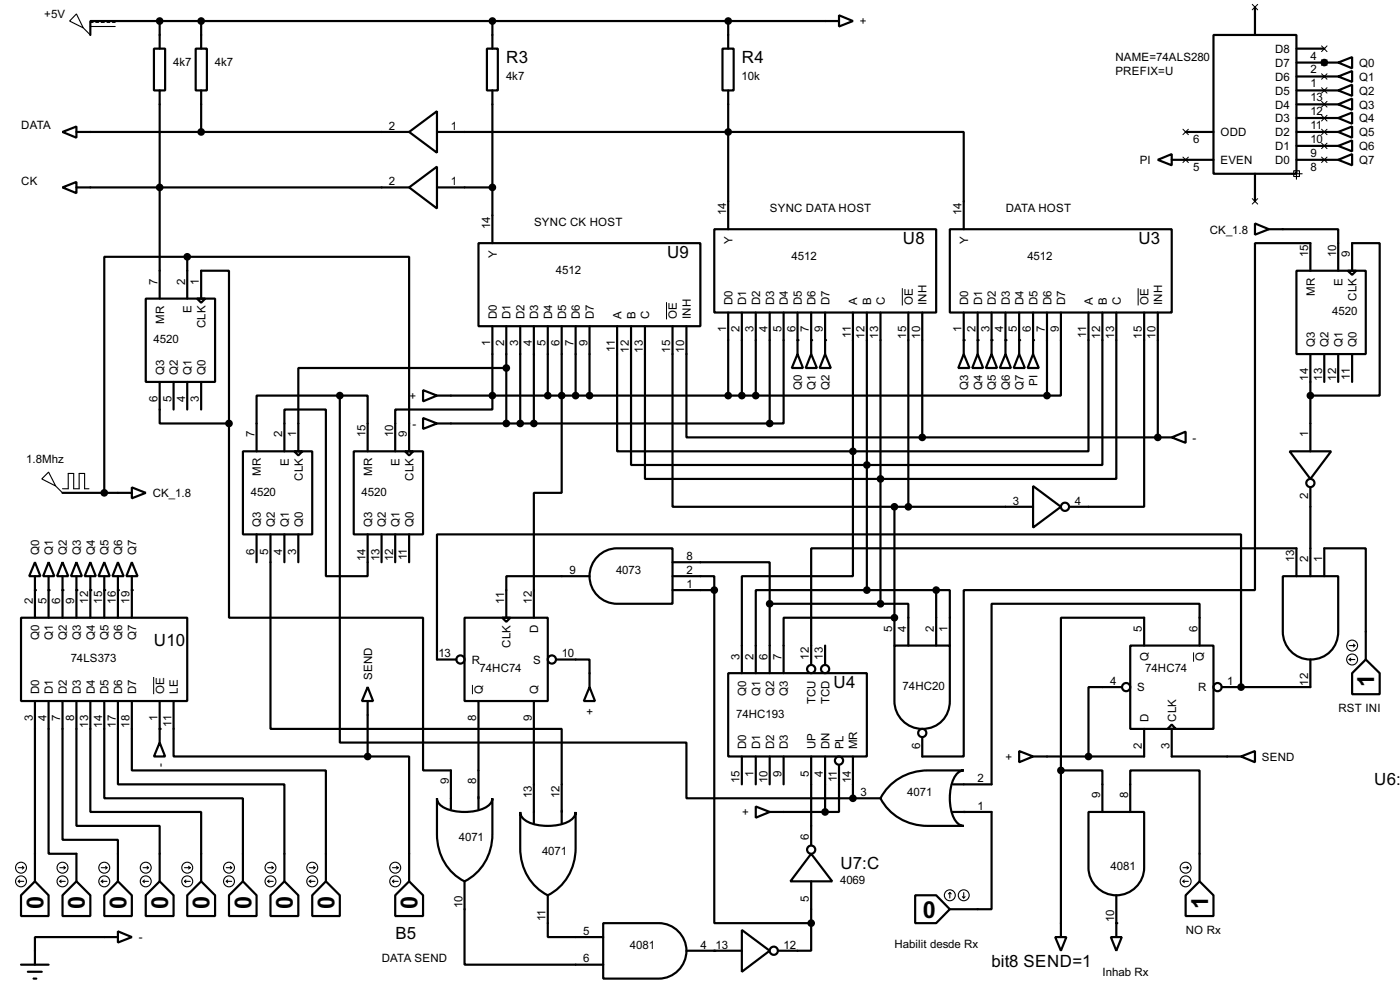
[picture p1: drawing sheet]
<svg xmlns="http://www.w3.org/2000/svg" width="256mm" height="180mm" viewBox="0 0 256 180" stroke-linecap="round" stroke-linejoin="round" font-family="sans-serif">
<g fill="none" stroke="#000" stroke-width=".4">
<path d="M28.2 8.9h2.1v7.7h-2.1zM29.3 3.9h-12.7v2.5M29.3 3.9v5M29.3 16.6v38.1M29.3 3.9h124.4M35.9 8.9h2v7.7h-2zM36.9 3.9v5M36.9 16.6v7.6M89.2 8.9h2v7.7h-2zM90.2 3.9v5M90.2 16.6v27.9M132.4 8.9h2v7.7h-2z"/>
<path d="M133.4 3.9v5M133.4 16.6v25.4M153.7 2.8l2.6 1.1-2.6 1zM222.3 6.4h15.2v25.4h-15.2zM229.9 1.3v5.1M237.5 11.5h7.7M237.5 14h7.7M237.5 16.6h7.7M237.5 19.1h7.7M237.5 8.9h5.1M245.2 11.5l2.5-1v2zM245.2 14l2.5-1v2z"/>
<path d="M245.2 16.6l2.5-1.1v2.1zM245.2 19.1l2.5-1v2zM11.5 24.2l2.5-1v2zM11.5 34.3l2.5-1v2.1zM14 34.3h61M14 24.2h61M75 24.2l5.1-3.8v7.6zM75 34.3l5.1-3.8v7.7zM80.1 24.2h96.5v17.8M80.1 34.3h10.1M212.1 29.3l2.6-1.1v2.1zM214.7 29.3h7.6"/>
<path d="M217.2 24.2h5.1M229.9 31.8v5.1M237.5 24.2h7.7M237.5 21.6h7.7M237.5 26.7h7.7M237.5 29.3h7.7M245.2 21.6l2.5-1v2.1zM245.2 24.2l2.5-1v2zM245.2 26.7l2.5-1v2zM245.2 29.3l2.5-1.1v2.1zM26.7 54.7h12.7v15.2h-12.7zM34.3 47h40.7v35.6"/>
<path d="M34.3 47h-15.2v43.2M34.3 47v7.7M36.1 54.7h1.5l-.7 .7zM36.9 54.7v-5.1h5.1v27.9M87.7 44.5h40.6v15.2h-40.6zM90.2 59.7v15.3h-17.8v7.6M92.8 59.7v17.8M95.3 59.7v17.8M97.8 59.7v17.8M100.4 59.7v12.7M102.9 59.7v30.5h-5.1v22.9M105.5 59.7v12.7"/>
<path d="M108 59.7v12.7M113.1 59.7v22.9h43.2M123.2 59.7v33.1h40.7M125.8 59.7v20.4h43.2M130.9 42h40.6v15.2h-40.6zM133.4 57.2v15.2M135.9 57.2v15.2M138.5 57.2v15.2M141 57.2v20.3M143.6 57.2v20.3h-2.6M146.1 57.2v7.6M148.6 57.2v7.6"/>
<path d="M151.2 57.2v7.6M156.3 57.2v25.4M158.8 57.2v50.8M161.3 57.2v53.3M166.4 57.2v35.6M169 57.2v22.9M174 42h40.7v15.2h-40.7zM176.6 57.2v7.6M179.1 57.2v7.6M181.7 57.2v7.6M184.2 57.2v7.6M186.7 57.2v7.6"/>
<path d="M189.3 57.2v7.6M191.8 57.2v15.2M194.4 57.2v15.2h-2.6M199.4 57.2v25.4h-43.1M202 57.2v27.9h-86.4v-25.4M204.5 57.2v30.5h-86.3v-28M209.6 57.2v35.6h-13.7M212.1 57.2v22.9M229.9 40.9l2.6 1.1-2.6 1zM232.5 42h12.7v7.6M237.5 49.6h12.7v15.2h-12.7zM240.1 49.6v-5.1h-10.2v63.5h-53.3v30.5h-7.6v-3.6"/>
<path d="M246.9 49.6h1.6l-.8 .7zM247.7 49.6v-5.1h5.1v27.9h-12.7M29.3 69.9v7.6h12.7M31.8 69.9v5.1M34.3 69.9v5.1M36.9 69.9v5.1M42 77.5v35.6h35.5v27.9h5.1v7.1M62.3 72.4h-15.3v10.2M62.3 72.4h5.1v10.2M62.3 72.4v63.5h63.5v10.2h30.5M77.5 71.4l2.6 1-2.6 1.1zM77.5 76.5l2.6 1-2.6 1z"/>
<path d="M80.1 72.4h111.7M80.1 77.5h60.9M92.8 67.4h-38.1v15.2M146.1 64.8l1 2.6h-2zM148.6 64.8l1.1 2.6h-2.1zM151.2 64.8l1 2.6h-2zM176.6 64.8l1 2.6h-2zM179.1 64.8l1 2.6h-2zM181.7 64.8l1 2.6h-2.1zM184.2 64.8l1 2.6h-2zM186.7 64.8l1.1 2.6h-2.1zM189.3 64.8l1 2.6h-2z"/>
<path d="M240.1 64.8v17.8M242.6 64.8v5.1M245.2 64.8v5.1M247.7 64.8v5.1M11.5 90.2h12.7M24.2 89.2l2.5 1-2.5 1zM44.5 82.6h12.7v15.2h-12.7zM47 97.8v5.1M49.6 97.8v35.6h53.3v17.3M52.1 82.6v-7.6h7.6v30.5h7.7v-7.7M52.1 97.8v5.1M53.9 82.6h1.5l-.7 .8z"/>
<path d="M54.7 97.8v5.1M64.8 82.6h12.7v15.2h-12.7zM69.9 97.8v5.1M72.4 97.8v5.1M74.2 82.6h1.5l-.7 .8zM75 97.8v5.1M156.3 82.6v22.9h-20.4v17.7M163.9 92.8h25.4M163.9 92.8v25.4M169 80.1h45.7M189.3 89l5.1 3.8-5.1 3.8zM214.7 80.1l2.5-1.1v2.1z"/>
<path d="M236.3 82.6h7.6l-3.8 5.1zM240.1 89.2v16.3M3.9 113.1h30.4v15.2h-30.4zM6.4 102.9l1 2.6h-2zM6.4 105.5v7.6M8.9 102.9l1.1 2.6h-2.1zM8.9 105.5v7.6M11.5 102.9l1 2.6h-2zM11.5 105.5v7.6M14 102.9l1 2.6h-2zM14 105.5v7.6M16.6 102.9l1 2.6h-2.1z"/>
<path d="M16.6 105.5v7.6M19.1 102.9l1 2.6h-2zM19.1 105.5v7.6M21.6 102.9l1.1 2.6h-2.1zM21.6 105.5v7.6M24.2 102.9l1 2.6h-2zM24.2 105.5v7.6M85.1 113.1h15.3v15.2h-15.3zM92 113.1h1.5l-.7 .7zM108 105.5h-15.2v7.6M109.8 101.6a5 5 0 0 1 3.3-1.2h10.1v10.1h-10.1a5.1 5.1 0 0 1-4.8-3.3 5.1 5.1 0 0 1 1.5-5.6zM123.2 102.9h17.8v7.6"/>
<path d="M123.2 105.5h7.7v2.5M123.2 108h7.7M130.9 108v61h17.7M141 110.5v12.7M141 110.5h20.3M151.2 118.2v3.5M158.8 108h-20.3v15.2M158.8 108h12.7M161.3 110.5h5.1v7.7M163.9 118.2h10.1v10.1a5.1 5.1 0 0 1-5.1 5.1 5.1 5.1 0 0 1-5-5.1zM163.9 113.1h-20.3v10.1M171.5 108h2.5v10.2"/>
<path d="M171.5 108v10.2M207.1 118.2h15.2v15.2h-15.2zM209.6 118.2v-5.1h-15.2v27.9M219.8 118.2v-7.7h-38.1v33.1h-7.1M235 105.5h10.2v10.1a5.1 5.1 0 0 1-5.1 5.1 5.1 5.1 0 0 1-5.1-5.1zM237.5 105.5v-5.1h-88.9v21.3M242.6 105.5v-5.1h7.6v20.3M6.4 128.3v33M8.9 128.3v28h5.1v5M11.5 128.3v25.4h10.1v7.6M14 128.3v22.9h15.3v10.1M16.6 128.3v20.3h20.3v12.7"/>
<path d="M19.1 128.3v17.8h25.4v15.2M21.6 128.3v15.3h30.5v17.7M24.2 128.3v12.7h35.5v20.3M29.3 135.9l1 2.6h-2.1zM29.3 128.3v7.6M31.8 128.3v10.2h35.6M67.4 125.8l1 2.5h-2.1zM67.4 138.5h7.6v22.8M67.4 128.3v10.2M83.6 120.7h-3.5v-22.9h147.3v28M87.7 128.3v19.8M97.8 128.3v22.4"/>
<path d="M101.9 120.7h6.1v5.1M108 125.8l1 2.5h-2zM133.4 123.2h25.4v15.3h-25.4zM135.9 138.5v5.1M138.5 138.5v5.1M141 138.5v5.1M143.6 138.5v5.1M148.6 138.5v16.2M151.2 138.5v10.1M156.3 138.5v7.6M186.7 137.5l2.6 1-2.6 1zM205.5 125.8h-6.1v12.7"/>
<path d="M209.6 133.4v5.1h-20.3M214.7 132.6l.7 .8h-1.5zM214.7 133.4v5.1h12.7M227.4 138.5l2.5-1v2zM240.1 120.7v5.1h-16.3M250.2 120.7l2.6 2.5v3.9h-5.1v-3.9zM80.1 146.1a2.18 2.18 0 0 0 1.4 1.8 9.3 9.3 0 0 0 7.8-.3l.8-1 .1-.5v6.6a9.5 9.5 0 0 1-5.1 8.6 9.4 9.4 0 0 1-5-8.6zM95.3 148.6a2.19 2.19 0 0 0 1.5 1.9 9.2 9.2 0 0 0 7.8-.4l.7-.9 .2-.6v6.6a9.5 9.5 0 0 1-5.1 8.7 9.5 9.5 0 0 1-5.1-8.7zM138.5 147.6l2.5 1-2.5 1.1zM141 148.6h10.2M148.6 156.3l3.9 5h-7.7zM153.7 140v8.6h-2.5"/>
<path d="M156.3 146.1h5M163.1 143.7a9.9 9.9 0 0 1 6.9-2.7h6.6a2.22 2.22 0 0 0-1.9 1.5 9 9 0 0 0 .4 7.8l.9 .7 .6 .2h-6.6a9.6 9.6 0 0 1-8.7-5.1l.5-.9zM174.6 148.6h7.1v17.8h-7.7M194.4 141h7.6v7.6M194.4 141v30.5M199.4 148.6h10.2v10.2a5.1 5.1 0 0 1-5.1 5.1 5.1 5.1 0 0 1-5.1-5.1zM207.1 148.6v-7.6h12.7v20.3M3.9 163.9l2.5-2.6 2.5 2.6v3.8h-5zM3.9 176.6h5M5.1 177.9h2.6M6.2 179.1h.5M11.5 163.9l2.5-2.6 2.6 2.6v3.8h-5.1z"/>
<path d="M21.6 170.5l2.6 1-2.6 1zM21.6 161.3l2.6 2.6v3.8h-5.1v-3.8zM21.6 171.5h-15.2v5.1M29.3 161.3l2.5 2.6v3.8h-5.1v-3.8zM34.3 163.9l2.6-2.6 2.5 2.6v3.8h-5.1zM44.5 161.3l2.5 2.6v3.8h-5v-3.8zM52.1 161.3l2.6 2.6v3.8h-5.1v-3.8zM59.7 161.3l2.6 2.6v3.8h-5.1v-3.8zM75 161.3l2.5 2.6v3.8h-5.1v-3.8zM85.1 161.3v15.3h25.4M100.4 163.9v7.6h10.1M110.5 169h10.2a5.1 5.1 0 0 1 5.1 5 5.1 5.1 0 0 1-5.1 5.1h-10.2z"/>
<path d="M125.8 174h10.1M135.9 170.2l5.1 3.8-5.1 3.9zM148.6 169v5h-6.1M148.6 161.3v7.7M167.7 163.9h3.8l2.5 2.5-2.5 2.6h-3.8zM193.3 171.5h2.1l-1 2.5zM203.5 171.5h2l-1 2.5zM204.5 163.9v7.6M217.2 163.9l2.6-2.6 2.5 2.6v3.8h-5.1z"/>
<circle cx="195.1" cy="92.8" r=".75"/>
<circle cx="240" cy="88.4" r=".75"/>
<circle cx="84.3" cy="120.7" r=".75"/>
<circle cx="101.1" cy="120.7" r=".75"/>
<circle cx="148.6" cy="122.5" r=".75"/>
<circle cx="151.1" cy="122.5" r=".75"/>
<circle cx="153.7" cy="139.2" r=".75"/>
<circle cx="168.9" cy="134.2" r=".75"/>
<circle cx="206.3" cy="125.8" r=".75"/>
<circle cx="223" cy="125.8" r=".75"/>
<circle cx="148.6" cy="155.5" r=".75"/>
<circle cx="141.7" cy="174" r=".75"/>
</g>
<g fill="#000">
<circle cx="242.6" cy="11.5" r=".2"/>
<circle cx="146.1" cy="62.3" r=".2"/>
<circle cx="148.6" cy="62.3" r=".2"/>
<circle cx="151.2" cy="62.3" r=".2"/>
<circle cx="176.6" cy="62.3" r=".2"/>
<circle cx="179.1" cy="62.3" r=".2"/>
<circle cx="181.7" cy="62.3" r=".2"/>
<circle cx="184.2" cy="62.3" r=".2"/>
<circle cx="186.7" cy="62.3" r=".2"/>
<circle cx="189.3" cy="62.3" r=".2"/>
<circle cx="212.1" cy="80.1" r=".2"/>
<circle cx="6.4" cy="108" r=".2"/>
<circle cx="8.9" cy="108" r=".2"/>
<circle cx="11.5" cy="108" r=".2"/>
<circle cx="14" cy="108" r=".2"/>
<circle cx="16.6" cy="108" r=".2"/>
<circle cx="19.1" cy="108" r=".2"/>
<circle cx="21.6" cy="108" r=".2"/>
<circle cx="24.2" cy="108" r=".2"/>
<circle cx="163.9" cy="113.1" r=".2"/>
<circle cx="29.3" cy="133.4" r=".2"/>
<circle cx="227.4" cy="125.8" r=".2"/>
<circle cx="156.3" cy="146.1" r=".2"/>
<circle cx="130.9" cy="174" r=".2"/>
<circle cx="204.5" cy="169" r=".2"/>
</g>
<g fill="none" stroke="#000" stroke-width=".2">
<path d="M14 2.6l1.3 2.5-2.5-1.2zM15.3 5.1l1.3 1.3M16.6 4.1h.5M16.6 4.9h4.5M17.6 4.1h.5M18.6 4.1h.5M19.6 4.1h.5M20.6 4.1h.5M236.5 31.8h2.1M237 31.3h1.1v1h-1.1zM237.5 30.8v2M7.7 87.7l1.2-1.3 1.3 2.6z"/>
<path d="M10.2 89l1.3 1.2M11.5 89.5h1v-2.8h1v2.8h1v-2.8h1v2.8h.8M247.2 118.2h1M248 117.9l.2 .3M248.2 118.2l-.2 .2M247.2 120.7l.3 .3M247.2 120.7h1M247.5 120.5l-.3 .2M3.4 158.8h1M4.1 158.6l.3 .2M4.4 158.8l-.3 .3M11 158.8h1"/>
<path d="M11.7 158.6l.3 .2M12 158.8l-.3 .3M18.6 158.8h1M19.4 158.6l.2 .2M19.6 158.8l-.2 .3M26.2 158.8h1M27 158.6l.2 .2M27.2 158.8l-.2 .3M33.8 158.8h1.1M34.6 158.6l.3 .2M34.9 158.8l-.3 .3M41.5 158.8h1"/>
<path d="M42.2 158.6l.3 .2M42.5 158.8l-.3 .3M49.1 158.8h1M49.8 158.6l.3 .2M50.1 158.8l-.3 .3M56.7 158.8h1M57.5 158.6l.2 .2M57.7 158.8l-.2 .3M71.9 158.8h1.1M72.7 158.6l.3 .2M73 158.8l-.3 .3M216.7 158.8h1"/>
<path d="M217.5 158.6l.2 .2M217.7 158.8l-.2 .3M3.4 161.3l.2 .3M3.4 161.3h1M3.6 161.1l-.2 .2M11 161.3h1M11 161.3l.2 .3M11.2 161.1l-.2 .2M18.6 161.3h1M18.6 161.3l.3 .3M18.9 161.1l-.3 .2M26.2 161.3h1"/>
<path d="M26.2 161.3l.3 .3M26.5 161.1l-.3 .2M33.8 161.3h1.1M33.8 161.3l.3 .3M34.1 161.1l-.3 .2M41.5 161.3h1M41.5 161.3l.2 .3M41.7 161.1l-.2 .2M49.1 161.3h1M49.1 161.3l.2 .3M49.3 161.1l-.2 .2M56.7 161.3h1"/>
<path d="M56.7 161.3l.3 .3M57 161.1l-.3 .2M71.9 161.3h1.1M71.9 161.3l.3 .3M72.2 161.1l-.3 .2M174 163.4l-.2 .2M174 163.4l.3 .2M174 163.4v1M176.3 164.1l.3 .3M176.6 163.4v1M176.8 164.1l-.2 .3M216.7 161.3h1"/>
<path d="M216.7 161.3l.3 .3M217 161.1l-.3 .2"/>
<circle cx="247.7" cy="118.2" r="1"/>
<circle cx="247.7" cy="120.7" r="1"/>
<circle cx="3.8" cy="158.8" r="1"/>
<circle cx="11.4" cy="158.8" r="1"/>
<circle cx="19.1" cy="158.8" r="1"/>
<circle cx="26.7" cy="158.8" r="1"/>
<circle cx="34.3" cy="158.8" r="1"/>
<circle cx="41.9" cy="158.8" r="1"/>
<circle cx="49.5" cy="158.8" r="1"/>
<circle cx="57.2" cy="158.8" r="1"/>
<circle cx="72.4" cy="158.8" r="1"/>
<circle cx="217.2" cy="158.8" r="1"/>
<circle cx="3.8" cy="161.3" r="1"/>
<circle cx="11.4" cy="161.3" r="1"/>
<circle cx="19.1" cy="161.3" r="1"/>
<circle cx="26.7" cy="161.3" r="1"/>
<circle cx="34.3" cy="161.3" r="1"/>
<circle cx="41.9" cy="161.3" r="1"/>
<circle cx="49.5" cy="161.3" r="1"/>
<circle cx="57.2" cy="161.3" r="1"/>
<circle cx="72.4" cy="161.3" r="1"/>
<circle cx="174" cy="163.9" r="1"/>
<circle cx="176.5" cy="163.9" r="1"/>
<circle cx="217.2" cy="161.3" r="1"/>
</g>
<g fill="#000" stroke="#000" stroke-width=".4">
<circle cx="29.2" cy="3.9" r=".5"/>
<circle cx="36.8" cy="3.9" r=".5"/>
<circle cx="90.2" cy="3.9" r=".5"/>
<circle cx="133.4" cy="3.9" r=".5"/>
<circle cx="242.6" cy="11.5" r=".5"/>
<circle cx="29.2" cy="34.3" r=".5"/>
<circle cx="36.8" cy="24.2" r=".5"/>
<circle cx="90.2" cy="34.3" r=".5"/>
<circle cx="133.4" cy="24.2" r=".5"/>
<circle cx="34.3" cy="47" r=".5"/>
<circle cx="41.9" cy="77.5" r=".5"/>
<circle cx="62.2" cy="72.4" r=".5"/>
<circle cx="90.2" cy="72.4" r=".5"/>
<circle cx="92.7" cy="67.4" r=".5"/>
<circle cx="92.7" cy="77.5" r=".5"/>
<circle cx="95.3" cy="77.5" r=".5"/>
<circle cx="97.8" cy="77.5" r=".5"/>
<circle cx="100.3" cy="72.4" r=".5"/>
<circle cx="102.9" cy="72.4" r=".5"/>
<circle cx="105.4" cy="72.4" r=".5"/>
<circle cx="108" cy="72.4" r=".5"/>
<circle cx="133.4" cy="72.4" r=".5"/>
<circle cx="135.9" cy="72.4" r=".5"/>
<circle cx="138.4" cy="72.4" r=".5"/>
<circle cx="141" cy="77.5" r=".5"/>
<circle cx="191.8" cy="72.4" r=".5"/>
<circle cx="240" cy="72.4" r=".5"/>
<circle cx="19.1" cy="90.2" r=".5"/>
<circle cx="156.2" cy="82.6" r=".5"/>
<circle cx="158.8" cy="85.1" r=".5"/>
<circle cx="161.3" cy="87.7" r=".5"/>
<circle cx="163.8" cy="92.8" r=".5"/>
<circle cx="166.4" cy="92.8" r=".5"/>
<circle cx="168.9" cy="80.1" r=".5"/>
<circle cx="212.1" cy="80.1" r=".5"/>
<circle cx="130.8" cy="108" r=".5"/>
<circle cx="141" cy="110.5" r=".5"/>
<circle cx="158.8" cy="108" r=".5"/>
<circle cx="161.3" cy="110.5" r=".5"/>
<circle cx="163.8" cy="113.1" r=".5"/>
<circle cx="171.5" cy="108" r=".5"/>
<circle cx="67.3" cy="138.5" r=".5"/>
<circle cx="199.4" cy="138.5" r=".5"/>
<circle cx="227.3" cy="125.8" r=".5"/>
<circle cx="151.1" cy="148.6" r=".5"/>
<circle cx="156.2" cy="146.1" r=".5"/>
<circle cx="194.3" cy="141" r=".5"/>
<circle cx="148.6" cy="169" r=".5"/>
</g>
<g fill="none" stroke="#000" stroke-width=".18">
<path d="M229.4 .8l1 1M230.4 .8l-1 1M242.1 18.6l1 1M242.1 16.1l1 1M242.1 13.5l1 1M242.1 11l1 1M242.1 8.4l1 1.1M243.1 18.6l-1 1M243.1 16.1l-1 1M243.1 13.5l-1 1M243.1 11l-1 1M243.1 8.4l-1 1.1"/>
<path d="M216.7 28.8l1 1M216.7 23.7l1 1M217.7 28.8l-1 1M217.7 23.7l-1 1M229.4 36.4l1 1M230.4 36.4l-1 1M242.1 28.8l1 1M242.1 26.2l1 1M242.1 23.7l1 1M242.1 21.1l1 1.1M243.1 28.8l-1 1M243.1 26.2l-1 1"/>
<path d="M243.1 23.7l-1 1M243.1 21.1l-1 1.1M122.1 55.3v3.2M165.3 52.8v3.1M208.5 52.7v3.2M218.7 119.4v1.7M28.2 123.9v3.2M86.6 125.3v1.7"/>
</g>
<g font-size="4.8">
<text x="251.8" y="125.6" transform="rotate(-90 251.8 125.6)">1</text>
<text x="8" y="166.3" transform="rotate(-90 8 166.3)">0</text>
<text x="15.6" y="166.3" transform="rotate(-90 15.6 166.3)">0</text>
<text x="23.2" y="166.3" transform="rotate(-90 23.2 166.3)">0</text>
<text x="30.8" y="166.3" transform="rotate(-90 30.8 166.3)">0</text>
<text x="38.4" y="166.3" transform="rotate(-90 38.4 166.3)">0</text>
<text x="46.1" y="166.3" transform="rotate(-90 46.1 166.3)">0</text>
<text x="53.7" y="166.3" transform="rotate(-90 53.7 166.3)">0</text>
<text x="61.3" y="166.3" transform="rotate(-90 61.3 166.3)">0</text>
<text x="76.5" y="166.3" transform="rotate(-90 76.5 166.3)">0</text>
<text x="169.1" y="168">0</text>
<text x="221.3" y="166.3" transform="rotate(-90 221.3 166.3)">1</text>
</g>
<g font-size="3.5">
<text x="92.8" y="11.6">R3</text>
<text x="135.9" y="11.6">R4</text>
<text x="122.2" y="47.2">U9</text>
<text x="165.4" y="44.6">U8</text>
<text x="208.6" y="44.6">U3</text>
<text x="28.2" y="118.3">U10</text>
<text x="152.7" y="125.9">U4</text>
<text x="251.8" y="143.7">U6:</text>
<text x="154" y="159">U7:C</text>
<text x="72.5" y="171.9">B5</text>
<text x="181.7" y="176.9">bit8 SEND=1</text>
</g>
<g font-size="2.4">
<text x="8.1" y="3.4">+5V</text>
<text x="157.5" y="4.6">+</text>
<text x="31.8" y="12">4k7</text>
<text x="39.4" y="12">4k7</text>
<text x="204.3" y="11.1">NAME=74ALS280</text>
<text x="233.6" y="9.7">D8</text>
<text x="240.1" y="10.9">4</text>
<text x="92.7" y="14.5">4k7</text>
<text x="135.9" y="14.5">10k</text>
<text x="204.3" y="13.7">PREFIX=U</text>
<text x="233.6" y="17.3">D5</text>
<text x="233.6" y="14.8">D6</text>
<text x="233.6" y="12.3">D7</text>
<text x="240.1" y="16">1</text>
<text x="240.1" y="13.4">2</text>
<text x="249" y="12.3">Q0</text>
<text x="249" y="14.8">Q1</text>
<text x="249" y="17.3">Q2</text>
<text x="3.9" y="23.6">DATA</text>
<text x="71.3" y="23.8">2</text>
<text x="82.6" y="23.8">1</text>
<text x="233.6" y="22.4">D3</text>
<text x="233.6" y="19.9">D4</text>
<text x="240.1" y="23.6">11</text>
<text x="240.1" y="21.1">12</text>
<text x="240.1" y="18.5">13</text>
<text x="249" y="19.9">Q3</text>
<text x="249" y="22.4">Q4</text>
<text x="218.6" y="26.1">6</text>
<text x="223.6" y="25">ODD</text>
<text x="233.6" y="27.5">D1</text>
<text x="233.6" y="25">D2</text>
<text x="240.1" y="28.7">9</text>
<text x="240.1" y="26.1">10</text>
<text x="249" y="25">Q5</text>
<text x="249" y="27.5">Q6</text>
<text x="3.9" y="33.8">CK</text>
<text x="71.3" y="33.9">2</text>
<text x="82.6" y="33.9">1</text>
<text x="208.8" y="30">PI</text>
<text x="218.6" y="31.2">5</text>
<text x="223.6" y="30">EVEN</text>
<text x="233.6" y="30">D0</text>
<text x="240.1" y="31.2">8</text>
<text x="249" y="30">Q7</text>
<text x="89.8" y="42" transform="rotate(-90 89.8 42)">14</text>
<text x="97.8" y="41.4">SYNC CK HOST</text>
<text x="133" y="39.4" transform="rotate(-90 133 39.4)">14</text>
<text x="141" y="38.8">SYNC DATA HOST</text>
<text x="176.2" y="39.4" transform="rotate(-90 176.2 39.4)">14</text>
<text x="184.2" y="38.8">DATA HOST</text>
<text x="91" y="47.2" transform="rotate(-90 91 47.2)">Y</text>
<text x="134.2" y="44.6" transform="rotate(-90 134.2 44.6)">Y</text>
<text x="145" y="47.6">4512</text>
<text x="177.4" y="44.6" transform="rotate(-90 177.4 44.6)">Y</text>
<text x="188.2" y="47.6">4512</text>
<text x="221.6" y="42.7">CK_1.8</text>
<text x="239.7" y="47" transform="rotate(-90 239.7 47)">15</text>
<text x="244.8" y="47" transform="rotate(-90 244.8 47)">10</text>
<text x="247.3" y="47" transform="rotate(-90 247.3 47)">9</text>
<text x="28.8" y="52.1" transform="rotate(-90 28.8 52.1)">7</text>
<text x="33.9" y="52.1" transform="rotate(-90 33.9 52.1)">2</text>
<text x="36.5" y="52.1" transform="rotate(-90 36.5 52.1)">1</text>
<text x="101.9" y="50.1">4512</text>
<text x="245.9" y="52.3" transform="rotate(-90 245.9 52.3)">E</text>
<text x="30" y="59.2" transform="rotate(-90 30 59.2)">MR</text>
<text x="35.1" y="57.3" transform="rotate(-90 35.1 57.3)">E</text>
<text x="91" y="58.4" transform="rotate(-90 91 58.4)">D0</text>
<text x="93.6" y="58.4" transform="rotate(-90 93.6 58.4)">D1</text>
<text x="96.1" y="58.4" transform="rotate(-90 96.1 58.4)">D2</text>
<text x="98.6" y="58.4" transform="rotate(-90 98.6 58.4)">D3</text>
<text x="101.2" y="58.4" transform="rotate(-90 101.2 58.4)">D4</text>
<text x="103.7" y="58.4" transform="rotate(-90 103.7 58.4)">D5</text>
<text x="106.2" y="58.4" transform="rotate(-90 106.2 58.4)">D6</text>
<text x="108.8" y="58.4" transform="rotate(-90 108.8 58.4)">D7</text>
<text x="113.9" y="58.4" transform="rotate(-90 113.9 58.4)">A</text>
<text x="116.4" y="58.4" transform="rotate(-90 116.4 58.4)">B</text>
<text x="119" y="58.4" transform="rotate(-90 119 58.4)">C</text>
<text x="124" y="58.4" transform="rotate(-90 124 58.4)">OE</text>
<text x="126.6" y="58.4" transform="rotate(-90 126.6 58.4)">INH</text>
<text x="134.2" y="55.9" transform="rotate(-90 134.2 55.9)">D0</text>
<text x="136.7" y="55.9" transform="rotate(-90 136.7 55.9)">D1</text>
<text x="139.3" y="55.9" transform="rotate(-90 139.3 55.9)">D2</text>
<text x="141.8" y="55.9" transform="rotate(-90 141.8 55.9)">D3</text>
<text x="144.4" y="55.9" transform="rotate(-90 144.4 55.9)">D4</text>
<text x="146.9" y="55.9" transform="rotate(-90 146.9 55.9)">D5</text>
<text x="149.4" y="55.9" transform="rotate(-90 149.4 55.9)">D6</text>
<text x="152" y="55.9" transform="rotate(-90 152 55.9)">D7</text>
<text x="157.1" y="55.9" transform="rotate(-90 157.1 55.9)">A</text>
<text x="159.6" y="55.9" transform="rotate(-90 159.6 55.9)">B</text>
<text x="162.1" y="55.9" transform="rotate(-90 162.1 55.9)">C</text>
<text x="167.2" y="55.9" transform="rotate(-90 167.2 55.9)">OE</text>
<text x="169.8" y="55.9" transform="rotate(-90 169.8 55.9)">INH</text>
<text x="177.4" y="55.9" transform="rotate(-90 177.4 55.9)">D0</text>
<text x="179.9" y="55.9" transform="rotate(-90 179.9 55.9)">D1</text>
<text x="182.5" y="55.9" transform="rotate(-90 182.5 55.9)">D2</text>
<text x="185" y="55.9" transform="rotate(-90 185 55.9)">D3</text>
<text x="187.5" y="55.9" transform="rotate(-90 187.5 55.9)">D4</text>
<text x="190.1" y="55.9" transform="rotate(-90 190.1 55.9)">D5</text>
<text x="192.6" y="55.9" transform="rotate(-90 192.6 55.9)">D6</text>
<text x="195.2" y="55.9" transform="rotate(-90 195.2 55.9)">D7</text>
<text x="200.2" y="55.9" transform="rotate(-90 200.2 55.9)">A</text>
<text x="202.8" y="55.9" transform="rotate(-90 202.8 55.9)">B</text>
<text x="205.3" y="55.9" transform="rotate(-90 205.3 55.9)">C</text>
<text x="210.4" y="55.9" transform="rotate(-90 210.4 55.9)">OE</text>
<text x="212.9" y="55.9" transform="rotate(-90 212.9 55.9)">INH</text>
<text x="240.9" y="54.2" transform="rotate(-90 240.9 54.2)">MR</text>
<text x="244.1" y="57.7">4520</text>
<text x="248.5" y="55" transform="rotate(-90 248.5 55)">CLK</text>
<text x="28.2" y="62.8">4520</text>
<text x="37.7" y="60.1" transform="rotate(-90 37.7 60.1)">CLK</text>
<text x="89.8" y="63.4" transform="rotate(-90 89.8 63.4)">1</text>
<text x="92.4" y="63.4" transform="rotate(-90 92.4 63.4)">2</text>
<text x="94.9" y="63.4" transform="rotate(-90 94.9 63.4)">3</text>
<text x="97.4" y="63.4" transform="rotate(-90 97.4 63.4)">4</text>
<text x="100" y="63.4" transform="rotate(-90 100 63.4)">5</text>
<text x="102.5" y="63.4" transform="rotate(-90 102.5 63.4)">6</text>
<text x="105.1" y="63.4" transform="rotate(-90 105.1 63.4)">7</text>
<text x="107.6" y="63.4" transform="rotate(-90 107.6 63.4)">9</text>
<text x="112.7" y="64.4" transform="rotate(-90 112.7 64.4)">11</text>
<text x="115.2" y="64.6" transform="rotate(-90 115.2 64.6)">12</text>
<text x="117.8" y="64.6" transform="rotate(-90 117.8 64.6)">13</text>
<text x="122.8" y="64.5" transform="rotate(-90 122.8 64.5)">15</text>
<text x="125.4" y="64.6" transform="rotate(-90 125.4 64.6)">10</text>
<text x="133" y="60.9" transform="rotate(-90 133 60.9)">1</text>
<text x="135.5" y="60.9" transform="rotate(-90 135.5 60.9)">2</text>
<text x="138.1" y="60.9" transform="rotate(-90 138.1 60.9)">3</text>
<text x="140.6" y="60.8" transform="rotate(-90 140.6 60.8)">4</text>
<text x="143.2" y="60.9" transform="rotate(-90 143.2 60.9)">5</text>
<text x="145.7" y="60.9" transform="rotate(-90 145.7 60.9)">6</text>
<text x="148.2" y="60.9" transform="rotate(-90 148.2 60.9)">7</text>
<text x="150.8" y="60.9" transform="rotate(-90 150.8 60.9)">9</text>
<text x="155.9" y="61.9" transform="rotate(-90 155.9 61.9)">11</text>
<text x="158.4" y="62" transform="rotate(-90 158.4 62)">12</text>
<text x="160.9" y="62" transform="rotate(-90 160.9 62)">13</text>
<text x="166" y="62" transform="rotate(-90 166 62)">15</text>
<text x="168.6" y="62" transform="rotate(-90 168.6 62)">10</text>
<text x="176.2" y="60.9" transform="rotate(-90 176.2 60.9)">1</text>
<text x="178.7" y="60.9" transform="rotate(-90 178.7 60.9)">2</text>
<text x="181.3" y="60.9" transform="rotate(-90 181.3 60.9)">3</text>
<text x="183.8" y="60.9" transform="rotate(-90 183.8 60.9)">4</text>
<text x="186.3" y="60.8" transform="rotate(-90 186.3 60.8)">5</text>
<text x="188.9" y="60.8" transform="rotate(-90 188.9 60.8)">6</text>
<text x="191.4" y="60.9" transform="rotate(-90 191.4 60.9)">7</text>
<text x="194" y="60.9" transform="rotate(-90 194 60.9)">9</text>
<text x="199" y="61.8" transform="rotate(-90 199 61.8)">11</text>
<text x="201.6" y="62" transform="rotate(-90 201.6 62)">12</text>
<text x="204.1" y="62" transform="rotate(-90 204.1 62)">13</text>
<text x="209.2" y="62" transform="rotate(-90 209.2 62)">15</text>
<text x="211.7" y="62" transform="rotate(-90 211.7 62)">10</text>
<text x="240.9" y="63.5" transform="rotate(-90 240.9 63.5)">Q3</text>
<text x="243.4" y="63.5" transform="rotate(-90 243.4 63.5)">Q2</text>
<text x="245.9" y="63.5" transform="rotate(-90 245.9 63.5)">Q1</text>
<text x="248.5" y="63.5" transform="rotate(-90 248.5 63.5)">Q0</text>
<text x="30" y="68.6" transform="rotate(-90 30 68.6)">Q3</text>
<text x="32.6" y="68.6" transform="rotate(-90 32.6 68.6)">Q2</text>
<text x="35.1" y="68.6" transform="rotate(-90 35.1 68.6)">Q1</text>
<text x="37.7" y="68.6" transform="rotate(-90 37.7 68.6)">Q0</text>
<text x="146.9" y="71.4" transform="rotate(-90 146.9 71.4)">Q0</text>
<text x="149.4" y="71.4" transform="rotate(-90 149.4 71.4)">Q1</text>
<text x="152" y="71.4" transform="rotate(-90 152 71.4)">Q2</text>
<text x="177.4" y="71.4" transform="rotate(-90 177.4 71.4)">Q3</text>
<text x="179.9" y="71.4" transform="rotate(-90 179.9 71.4)">Q4</text>
<text x="182.5" y="71.4" transform="rotate(-90 182.5 71.4)">Q5</text>
<text x="185" y="71.4" transform="rotate(-90 185 71.4)">Q6</text>
<text x="187.5" y="71.4" transform="rotate(-90 187.5 71.4)">Q7</text>
<text x="190.1" y="70.7" transform="rotate(-90 190.1 70.7)">PI</text>
<text x="239.7" y="69.6" transform="rotate(-90 239.7 69.6)">14</text>
<text x="242.2" y="69.7" transform="rotate(-90 242.2 69.7)">13</text>
<text x="244.8" y="69.7" transform="rotate(-90 244.8 69.7)">12</text>
<text x="247.3" y="69.5" transform="rotate(-90 247.3 69.5)">11</text>
<text x="28.9" y="73.6" transform="rotate(-90 28.9 73.6)">6</text>
<text x="31.4" y="73.6" transform="rotate(-90 31.4 73.6)">5</text>
<text x="33.9" y="73.6" transform="rotate(-90 33.9 73.6)">4</text>
<text x="36.5" y="73.6" transform="rotate(-90 36.5 73.6)">3</text>
<text x="75" y="73.2">+</text>
<text x="46.6" y="80.1" transform="rotate(-90 46.6 80.1)">7</text>
<text x="51.7" y="80.1" transform="rotate(-90 51.7 80.1)">2</text>
<text x="54.2" y="80.1" transform="rotate(-90 54.2 80.1)">1</text>
<text x="66.9" y="80.1" transform="rotate(-90 66.9 80.1)">15</text>
<text x="72" y="80.1" transform="rotate(-90 72 80.1)">10</text>
<text x="74.6" y="80.1" transform="rotate(-90 74.6 80.1)">9</text>
<text x="75.6" y="78.3">-</text>
<text x="218.5" y="80.8">-</text>
<text x="239.7" y="80.1" transform="rotate(-90 239.7 80.1)">1</text>
<text x="4.8" y="84.7">1.8Mhz</text>
<text x="47.8" y="87.2" transform="rotate(-90 47.8 87.2)">MR</text>
<text x="52.9" y="85.3" transform="rotate(-90 52.9 85.3)">E</text>
<text x="55.5" y="88" transform="rotate(-90 55.5 88)">CLK</text>
<text x="68.2" y="87.2" transform="rotate(-90 68.2 87.2)">MR</text>
<text x="73.2" y="85.3" transform="rotate(-90 73.2 85.3)">E</text>
<text x="75.8" y="88" transform="rotate(-90 75.8 88)">CLK</text>
<text x="28" y="91">CK_1.8</text>
<text x="45.9" y="90.8">4520</text>
<text x="66.3" y="90.8">4520</text>
<text x="185.6" y="92.4">3</text>
<text x="196.9" y="92.4">4</text>
<text x="239.7" y="91.4" transform="rotate(-90 239.7 91.4)">2</text>
<text x="7.2" y="101.6" transform="rotate(-90 7.2 101.6)">Q0</text>
<text x="9.7" y="101.6" transform="rotate(-90 9.7 101.6)">Q1</text>
<text x="12.3" y="101.6" transform="rotate(-90 12.3 101.6)">Q2</text>
<text x="14.8" y="101.6" transform="rotate(-90 14.8 101.6)">Q3</text>
<text x="17.4" y="101.6" transform="rotate(-90 17.4 101.6)">Q4</text>
<text x="19.9" y="101.6" transform="rotate(-90 19.9 101.6)">Q5</text>
<text x="22.4" y="101.6" transform="rotate(-90 22.4 101.6)">Q6</text>
<text x="25" y="101.6" transform="rotate(-90 25 101.6)">Q7</text>
<text x="46.6" y="101.5" transform="rotate(-90 46.6 101.5)">6</text>
<text x="47.8" y="96.5" transform="rotate(-90 47.8 96.5)">Q3</text>
<text x="49.2" y="101.5" transform="rotate(-90 49.2 101.5)">5</text>
<text x="50.4" y="96.5" transform="rotate(-90 50.4 96.5)">Q2</text>
<text x="51.7" y="101.5" transform="rotate(-90 51.7 101.5)">4</text>
<text x="52.9" y="96.5" transform="rotate(-90 52.9 96.5)">Q1</text>
<text x="54.3" y="101.5" transform="rotate(-90 54.3 101.5)">3</text>
<text x="55.5" y="96.5" transform="rotate(-90 55.5 96.5)">Q0</text>
<text x="68.2" y="96.5" transform="rotate(-90 68.2 96.5)">Q3</text>
<text x="70.7" y="96.5" transform="rotate(-90 70.7 96.5)">Q2</text>
<text x="73.2" y="96.5" transform="rotate(-90 73.2 96.5)">Q1</text>
<text x="75.8" y="96.5" transform="rotate(-90 75.8 96.5)">Q0</text>
<text x="66.9" y="102.7" transform="rotate(-90 66.9 102.7)">14</text>
<text x="69.5" y="102.7" transform="rotate(-90 69.5 102.7)">13</text>
<text x="72" y="102.7" transform="rotate(-90 72 102.7)">12</text>
<text x="74.6" y="102.5" transform="rotate(-90 74.6 102.5)">11</text>
<text x="104.3" y="105.1">9</text>
<text x="112.9" y="105.1">4073</text>
<text x="125.8" y="107.6">1</text>
<text x="125.8" y="105.1">2</text>
<text x="125.8" y="102.5">8</text>
<text x="237.1" y="102.9" transform="rotate(-90 237.1 102.9)">13</text>
<text x="239.7" y="102.9" transform="rotate(-90 239.7 102.9)">2</text>
<text x="242.2" y="102.9" transform="rotate(-90 242.2 102.9)">1</text>
<text x="6" y="110.5" transform="rotate(-90 6 110.5)">2</text>
<text x="8.5" y="110.5" transform="rotate(-90 8.5 110.5)">5</text>
<text x="11.1" y="110.5" transform="rotate(-90 11.1 110.5)">6</text>
<text x="13.6" y="110.5" transform="rotate(-90 13.6 110.5)">9</text>
<text x="16.2" y="110.5" transform="rotate(-90 16.2 110.5)">12</text>
<text x="18.7" y="110.5" transform="rotate(-90 18.7 110.5)">15</text>
<text x="21.2" y="110.5" transform="rotate(-90 21.2 110.5)">16</text>
<text x="23.8" y="110.5" transform="rotate(-90 23.8 110.5)">19</text>
<text x="92.4" y="110.5" transform="rotate(-90 92.4 110.5)">11</text>
<text x="97.4" y="110.5" transform="rotate(-90 97.4 110.5)">12</text>
<text x="7.2" y="117.2" transform="rotate(-90 7.2 117.2)">Q0</text>
<text x="9.7" y="117.2" transform="rotate(-90 9.7 117.2)">Q1</text>
<text x="12.3" y="117.2" transform="rotate(-90 12.3 117.2)">Q2</text>
<text x="14.8" y="117.2" transform="rotate(-90 14.8 117.2)">Q3</text>
<text x="17.3" y="117.2" transform="rotate(-90 17.3 117.2)">Q4</text>
<text x="19.9" y="117.2" transform="rotate(-90 19.9 117.2)">Q5</text>
<text x="22.4" y="117.2" transform="rotate(-90 22.4 117.2)">Q6</text>
<text x="25" y="117.2" transform="rotate(-90 25 117.2)">Q7</text>
<text x="93.6" y="118.5" transform="rotate(-90 93.6 118.5)">CLK</text>
<text x="98.6" y="115.9" transform="rotate(-90 98.6 115.9)">D</text>
<text x="163.5" y="115.6" transform="rotate(-90 163.5 115.6)">5</text>
<text x="166" y="115.6" transform="rotate(-90 166 115.6)">4</text>
<text x="171.1" y="115.6" transform="rotate(-90 171.1 115.6)">2</text>
<text x="173.6" y="115.6" transform="rotate(-90 173.6 115.6)">1</text>
<text x="209.2" y="115.6" transform="rotate(-90 209.2 115.6)">5</text>
<text x="219.4" y="115.6" transform="rotate(-90 219.4 115.6)">6</text>
<text x="13" y="121.2">74LS373</text>
<text x="68.2" y="124.5" transform="rotate(-90 68.2 124.5)">SEND</text>
<text x="80.3" y="120.3">13</text>
<text x="86.4" y="121.5">R</text>
<text x="87.9" y="122.9">74HC74</text>
<text x="97.7" y="121.5">S</text>
<text x="102.9" y="120.3">10</text>
<text x="135.5" y="120.7" transform="rotate(-90 135.5 120.7)">3</text>
<text x="138.1" y="120.7" transform="rotate(-90 138.1 120.7)">2</text>
<text x="140.6" y="120.7" transform="rotate(-90 140.6 120.7)">6</text>
<text x="143.2" y="120.7" transform="rotate(-90 143.2 120.7)">7</text>
<text x="148.2" y="120.7" transform="rotate(-90 148.2 120.7)">12</text>
<text x="150.8" y="120.7" transform="rotate(-90 150.8 120.7)">13</text>
<text x="203.4" y="125.4">4</text>
<text x="209.8" y="122.9">74HC74</text>
<text x="210.4" y="121.1" transform="rotate(-90 210.4 121.1)">Q</text>
<text x="220.6" y="121.1" transform="rotate(-90 220.6 121.1)">Q</text>
<text x="224.8" y="125.4">1</text>
<text x="239.7" y="125.5" transform="rotate(-90 239.7 125.5)">12</text>
<text x="7.2" y="127" transform="rotate(-90 7.2 127)">D0</text>
<text x="9.7" y="127" transform="rotate(-90 9.7 127)">D1</text>
<text x="12.3" y="127" transform="rotate(-90 12.3 127)">D2</text>
<text x="14.8" y="127" transform="rotate(-90 14.8 127)">D3</text>
<text x="17.4" y="127" transform="rotate(-90 17.4 127)">D4</text>
<text x="19.9" y="127" transform="rotate(-90 19.9 127)">D5</text>
<text x="22.4" y="127" transform="rotate(-90 22.4 127)">D6</text>
<text x="25" y="127" transform="rotate(-90 25 127)">D7</text>
<text x="30.1" y="127" transform="rotate(-90 30.1 127)">OE</text>
<text x="32.6" y="127" transform="rotate(-90 32.6 127)">LE</text>
<text x="88.5" y="127" transform="rotate(-90 88.5 127)">Q</text>
<text x="98.6" y="127" transform="rotate(-90 98.6 127)">Q</text>
<text x="108.8" y="130.8" transform="rotate(-90 108.8 130.8)">+</text>
<text x="134.9" y="131.4">74HC193</text>
<text x="136.7" y="127.3" transform="rotate(-90 136.7 127.3)">Q0</text>
<text x="139.3" y="127.3" transform="rotate(-90 139.3 127.3)">Q1</text>
<text x="141.8" y="127.3" transform="rotate(-90 141.8 127.3)">Q2</text>
<text x="144.4" y="127.3" transform="rotate(-90 144.4 127.3)">Q3</text>
<text x="149.4" y="128.9" transform="rotate(-90 149.4 128.9)">TCU</text>
<text x="152" y="128.9" transform="rotate(-90 152 128.9)">TCD</text>
<text x="165.4" y="126.3">74HC20</text>
<text x="208.3" y="126.6">S</text>
<text x="219.5" y="126.6">R</text>
<text x="245.2" y="130.3">RST INI</text>
<text x="6" y="132" transform="rotate(-90 6 132)">3</text>
<text x="8.5" y="132" transform="rotate(-90 8.5 132)">4</text>
<text x="11.1" y="132" transform="rotate(-90 11.1 132)">7</text>
<text x="13.6" y="132" transform="rotate(-90 13.6 132)">8</text>
<text x="16.1" y="133.2" transform="rotate(-90 16.1 133.2)">13</text>
<text x="18.7" y="133.2" transform="rotate(-90 18.7 133.2)">14</text>
<text x="21.2" y="133.2" transform="rotate(-90 21.2 133.2)">17</text>
<text x="23.7" y="133.2" transform="rotate(-90 23.7 133.2)">18</text>
<text x="28.9" y="132" transform="rotate(-90 28.9 132)">1</text>
<text x="31.4" y="133" transform="rotate(-90 31.4 133)">11</text>
<text x="87.3" y="132" transform="rotate(-90 87.3 132)">8</text>
<text x="97.4" y="132" transform="rotate(-90 97.4 132)">9</text>
<text x="136.7" y="137.2" transform="rotate(-90 136.7 137.2)">D0</text>
<text x="139.3" y="137.2" transform="rotate(-90 139.3 137.2)">D1</text>
<text x="141.8" y="137.2" transform="rotate(-90 141.8 137.2)">D2</text>
<text x="144.4" y="137.2" transform="rotate(-90 144.4 137.2)">D3</text>
<text x="149.4" y="137.2" transform="rotate(-90 149.4 137.2)">UP</text>
<text x="152" y="137.2" transform="rotate(-90 152 137.2)">DN</text>
<text x="154.5" y="137.2" transform="rotate(-90 154.5 137.2)">PL</text>
<text x="157.1" y="137.2" transform="rotate(-90 157.1 137.2)">MR</text>
<text x="168.6" y="137.1" transform="rotate(-90 168.6 137.1)">6</text>
<text x="209.2" y="137.1" transform="rotate(-90 209.2 137.1)">2</text>
<text x="210.4" y="132.1" transform="rotate(-90 210.4 132.1)">D</text>
<text x="214.3" y="137.1" transform="rotate(-90 214.3 137.1)">3</text>
<text x="215.5" y="132.1" transform="rotate(-90 215.5 132.1)">CLK</text>
<text x="30.1" y="140.5" transform="rotate(-90 30.1 140.5)">-</text>
<text x="82.2" y="143.5" transform="rotate(-90 82.2 143.5)">9</text>
<text x="87.2" y="143.6" transform="rotate(-90 87.2 143.6)">8</text>
<text x="135.5" y="143.3" transform="rotate(-90 135.5 143.3)">15</text>
<text x="138.1" y="142.2" transform="rotate(-90 138.1 142.2)">1</text>
<text x="140.6" y="143.3" transform="rotate(-90 140.6 143.3)">10</text>
<text x="143.2" y="142.2" transform="rotate(-90 143.2 142.2)">9</text>
<text x="148.2" y="142.2" transform="rotate(-90 148.2 142.2)">5</text>
<text x="150.8" y="142.2" transform="rotate(-90 150.8 142.2)">4</text>
<text x="153.3" y="143.2" transform="rotate(-90 153.3 143.2)">11</text>
<text x="155.9" y="143.3" transform="rotate(-90 155.9 143.3)">14</text>
<text x="179.1" y="143.2">2</text>
<text x="184.2" y="139.3">+</text>
<text x="231.2" y="139.3">SEND</text>
<text x="97.4" y="146.1" transform="rotate(-90 97.4 146.1)">13</text>
<text x="102.5" y="146.1" transform="rotate(-90 102.5 146.1)">12</text>
<text x="136" y="149.4">+</text>
<text x="157.7" y="145.7">3</text>
<text x="166.2" y="145.8">4071</text>
<text x="179.1" y="148.2">1</text>
<text x="201.6" y="146.1" transform="rotate(-90 201.6 146.1)">9</text>
<text x="206.7" y="146.1" transform="rotate(-90 206.7 146.1)">8</text>
<text x="84.1" y="154">4071</text>
<text x="148.2" y="153.7" transform="rotate(-90 148.2 153.7)">6</text>
<text x="99.3" y="156.5">4071</text>
<text x="153.9" y="161.9">4069</text>
<text x="203.5" y="159.3">4081</text>
<text x="84.7" y="166.2" transform="rotate(-90 84.7 166.2)">10</text>
<text x="148.2" y="165" transform="rotate(-90 148.2 165)">5</text>
<text x="25.5" y="172.3">-</text>
<text x="100" y="168.6" transform="rotate(-90 100 168.6)">11</text>
<text x="106.9" y="171.1">5</text>
<text x="115.4" y="173.7">4081</text>
<text x="128.3" y="173.6">4</text>
<text x="131.1" y="173.6">13</text>
<text x="143.6" y="173.6">12</text>
<text x="163.9" y="173.5">Habilit desde Rx</text>
<text x="204.1" y="168.7" transform="rotate(-90 204.1 168.7)">10</text>
<text x="217.2" y="171">NO Rx</text>
<text x="69.9" y="176">DATA SEND</text>
<text x="106.9" y="176.2">6</text>
<text x="202" y="178.6">Inhab Rx</text>
</g>
</svg>
